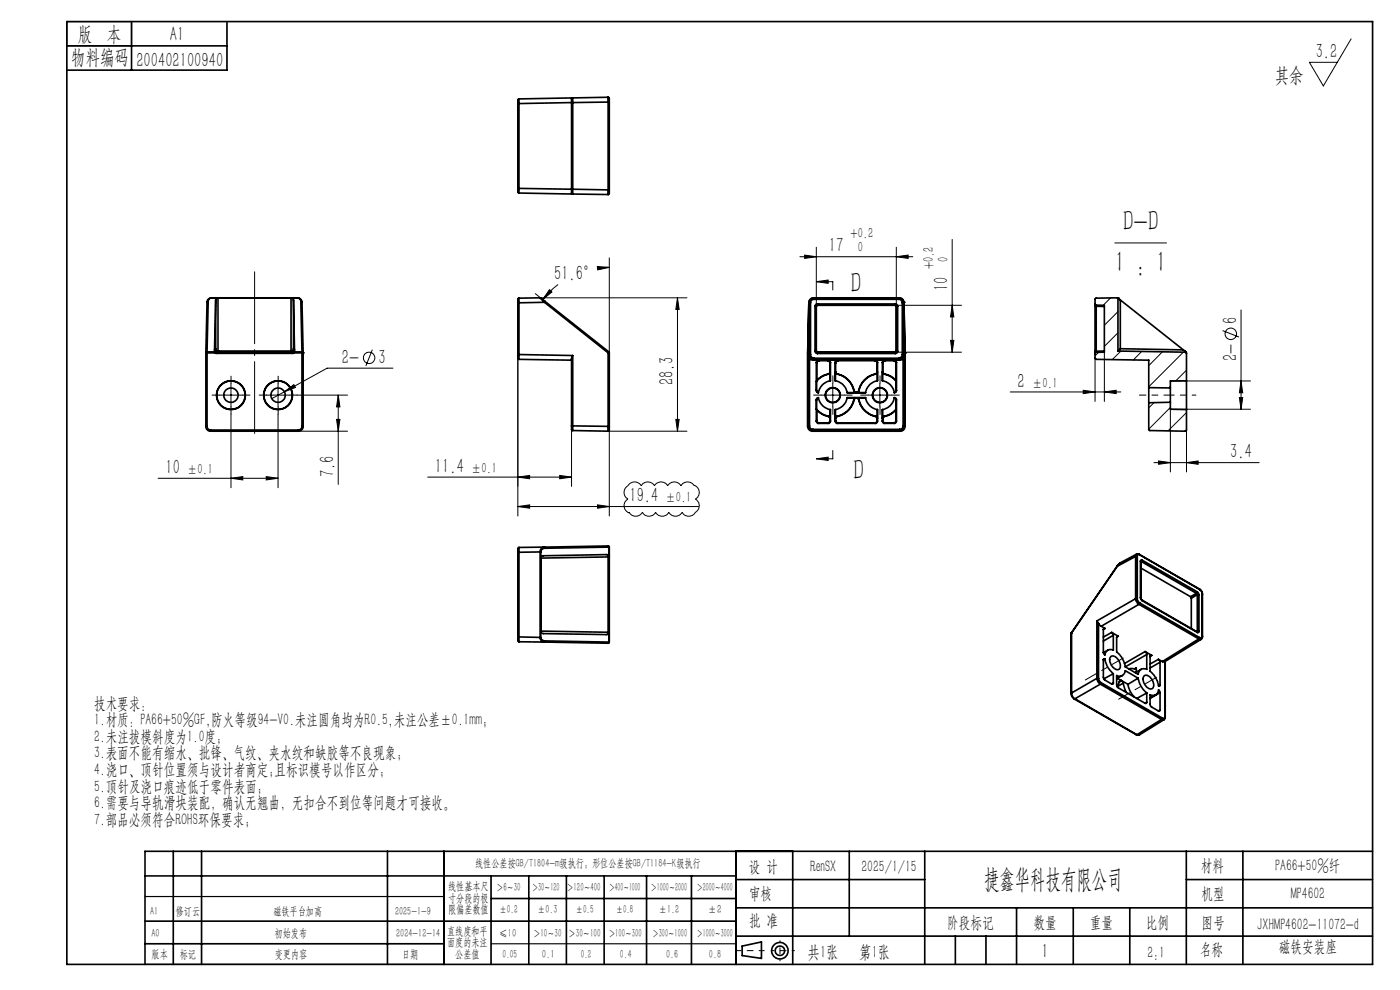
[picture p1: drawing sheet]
<svg xmlns="http://www.w3.org/2000/svg" width="297mm" height="210mm" viewBox="0 0 297 210" stroke-linecap="round" stroke-linejoin="round" font-family="sans-serif">
<g fill="none" stroke="#000" stroke-width=".21">
<path d="M286.6 8.2l-5.9 10-2.9-5h5.9M126.7 56.5l2.6 .2-2.5 .5zM129.3 56.7l-1 .1M129.3 54.7v20.2M169.7 54.5h23.9M170.7 54.1l2.5 .4-2.5 .3zM173.2 59.8h3.5v1.7M173.2 59.8l2.5-.4v.7zM173.2 52.4v12.6M190.1 54.5l2.6-.4v.7zM190.1 52.4v12.6M202 50.8v23.9"/>
<path d="M236.5 51.5h11M79 74.2l-1.4 3.4M83.4 78.1h-14l-9.1 5M109.9 75.2v34.3M113.6 62.3l2 1.7M114.6 63.2h31.1M116.6 61.4l.5 .5-2 1.6zM118.4 60.4l-1.7 1.4-1.6 1.7M143.7 63.2l.4 2.4h-.7zM143.7 63.2v28.3M189.9 64.8h14.1M189.9 74.7h14.1"/>
<path d="M201.6 72.2h.8l-.4 2.5zM202 64.8l.4 2.4h-.8zM232.3 76v9.2M233 74.7l-.7 .8M234.3 74.7v10.5M235.6 63.2l-1.5 1.5M237.2 66.1l-2.9 2.9M237.2 70.6l-2.9 2.9M237.8 74.5l-1.8 1.8M242.2 74.6l-1.8 1.8M246.6 74.6l-2.9 3M251 74.7l-7.3 7.3"/>
<path d="M251.7 78.5l-2.3 2.3M259.4 70.1l3.5 1.4M263.3 65.7v21.1M46.5 83.8h5M49 87.8v15.7M49 81.3v5M56.5 83.8h5M59 87.8v15.7M59 81.3v5M60.3 83.1l2-1.5 .4 .6zM60.3 83.1l-2.6 1.5M63 83.8h10.7"/>
<path d="M63.3 91.5h10.4M71.4 89h.7l-.3 2.5zM71.8 83.8l.3 2.5h-.7zM71.8 83.8v19M121.2 90.3v12.9M129 91.5h16.7M129.3 90.4v19.1M143.4 89h.7l-.4 2.5zM173.2 97.3l2.5-.3v.7zM174.2 83.8h5M176.7 81.3v5M176.7 95.6v1.7h-3.5"/>
<path d="M184.2 83.8h5M186.7 81.3v5M214.3 83.1h23.5M229.8 82.8l2.5 .3-2.5 .4zM234.3 83.1l2.5-.3v.7zM244.8 98.1h22.3M244.8 85.4l-1.1 1.1M245.8 97.8l2.5 .3-2.5 .4zM248.3 81.9l-.4 .4M248.3 86.4l-4.6 4.6M248.3 80.8h17M251.7 98.1l2.5-.3v.7z"/>
<path d="M251.7 86.9v13.2M251.7 87.5l-3.9 3.9M262.9 84.3h.7l-.3 2.5zM263.3 80.8l.3 2.5h-.7zM265.3 86.8h-17v13.3M33.5 101.5h25.5M49 101.5l2.5-.4v.7zM56.5 101.1l2.5 .4-2.5 .3zM90.7 101.2h30.5M109.9 107.4l2.5-.3v.7zM109.9 107.4h38.3M109.9 101.2l2.5-.3v.7z"/>
<path d="M118.7 100.9l2.5 .3-2.5 .4zM126.8 107.1l2.5 .3-2.5 .4zM133.4 102.8a1.62 1.62 0 0 1 2.6 .2 1.63 1.63 0 0 1 2.9 0 1.6 1.6 0 0 1 2.7 0 1.63 1.63 0 0 1 2.9 0 1.63 1.63 0 0 1 2.8 0 1.33 1.33 0 0 1 1 1.9l-.2 .5-.6 .5a1.7 1.7 0 0 1-.1 2.9 1.62 1.62 0 0 1-2.7-.1 1.63 1.63 0 0 1-2.8 0 1.6 1.6 0 0 1-2.8 0 1.63 1.63 0 0 1-2.8 0 1.63 1.63 0 0 1-2.8 0 1.55 1.55 0 0 1-1.1-1.3 1.55 1.55 0 0 1 .8-1.5 1.7 1.7 0 0 1 .1-3z"/>
<circle cx="78.3" cy="75.9" r="1.21"/>
<circle cx="261.1" cy="70.8" r="1.21"/>
</g>
<g fill="none" stroke="#000" stroke-width=".35">
<path d="M14.2 4.6h277v200h-277zM14.2 9.7h34M27.9 4.6v10.3M48.2 4.6v10.3h-34M109.9 40v.2a.58 .58 0 0 0 .2 .7M109.9 40h.2M109.9 22h.2M109.9 22v18M110.1 40v.9M110.1 21v1M110.1 21a.77 .77 0 0 0-.2 1M110.1 22v18"/>
<path d="M110.1 40l11.1 .1M121.2 21.8v-.3a.58 .58 0 0 1 .3-.7v1M121.2 21.8h.3M121.2 21.8v18.3M121.2 21.8l-11.1 .2M121.5 21.8v18.3M129 21.7h.3M129 20.6v1.1M129 20.6a.8 .8 0 0 1 .3 1.1M129 21.7v18.6M129 21.7l-7.5 .1M129 20.6l-18.9 .4"/>
<path d="M129.3 21.7v18.6M110.1 40.9l11.4 .3M121.2 40.1a.86 .86 0 0 0 .3 1.1M121.2 40.1h.3M121.5 40.1v1.1M121.5 40.1l7.5 .2M121.5 41.2l7.5 .1M129 40.3v1M129 40.3h.3M129.3 40.3v.2a.58 .58 0 0 1-.3 .8M43.7 74.9h.2M43.7 74.9h.1"/>
<path d="M43.7 74.9v15.5M43.9 74.6v.3M43.9 74.6l-.2 .3M43.9 64.1l-.2 10.8M43.9 74.9v15.5M43.9 74.9h1.7M43.9 74.6h1.7M44.2 64l-.3 .1M44.2 64l-.3 10.6M44.9 63.2l-.5 .2-.2 .6M44.9 63.2l-.7 .2-.3 .7M44.9 63.2h.1"/>
<path d="M44.9 63.2h18.2M45.5 74.2l.1 .3M45.6 74.9l.4 .1M45.6 74.5v.1M45.6 74.5l.4 .2M45.6 74.6v.3M45.8 63.6v-.2l.4-.2v11.3M45.8 74l.1 .4 .3 .1M45.8 63.6l-.3 10.6M45.8 74l-.3 .2M45.8 63.6v10.4M46 74.7v.3"/>
<path d="M46 75h16M46 74.7h16M46.2 74.5h.1M46.2 74.5l-.2 .2M46.2 74.5h15.5M61.7 74.5h.1M61.7 74.5l.3 .2M62 74.7v.3M62.3 63.6l-.1-.2-.5-.2v11.3M62.3 74l-.2 .4-.4 .1M62.3 63.6l.2 10.6M62.3 74l.2 .2"/>
<path d="M62.3 63.6v10.4M62.3 74.6l.1 .3M62.3 74.6h1.8M62.4 74.5l-.4 .2M62.4 74.5l-.1 .1M62.4 74.9l-.4 .1M62.4 74.9h1.7M62.5 74.2l-.1 .3M63.1 63.2l.5 .2 .2 .6M63.1 63.2h.1M63.1 63.2l.6 .2 .4 .7M63.8 64l.3 .1"/>
<path d="M63.8 64l.3 10.6M64.1 74.6v.3M64.1 74.9h.2M64.1 74.6l.2 .3M64.1 64.1l.2 10.8M64.1 74.9v15.5M64.3 74.9h.1M64.3 74.9v15.5M109.9 64.2h.2M109.9 75.2h.2M109.9 75.2v.2a.6 .6 0 0 0 .2 .8M109.9 64.2v11"/>
<path d="M110.1 75.2v1M110.1 63.2v1M110.1 63.2a.77 .77 0 0 0-.2 1M110.1 75.2l11.4 .2M110.1 64.2v11M110.1 76.2l11.1 .2M114.6 63.2l1 .8M114.6 63.2l.9 .9M114.6 63.2h-4.5M115.5 64.1l13.5 10.8M115.5 64.1l-5.4 .1M115.6 64l-.1 .1"/>
<path d="M115.6 64l13.6 10.6M121.5 75.4l-.3 .6v14.3M121.5 75.4v14.9M129 74.9h.3M129 74.9v15.5M129.2 74.6l-.2 .3M129.2 74.6l.1 .3M129.3 74.9v15.5M171.3 74.9h.1M171.3 74.9v15.5M171.5 75.4l.2 .7M171.5 75.4v14.9"/>
<path d="M171.6 64.1h.1M171.6 64.1l-.3 10.8M171.6 64.1l.1 .1M171.7 64.2h.2M171.7 75.2h.2M171.7 75.2l.3 .8 .7 .2M171.7 64.2v11M171.7 75.2l-.2 .2M171.7 76.1l.8 .3M171.7 76.1v14.2M171.9 75.2l.1 .4 .7 .4M171.9 64.2v11"/>
<path d="M172.5 76.4h1.2M172.6 63.2l-.6 .2-.4 .7M172.6 63.2h18.1M172.6 63.2h.1M172.7 63.2v.3M172.7 63.5l-.4 .1-.4 .6M172.7 76v.2M172.7 63.2l-.8 .4-.2 .6M172.7 63.2h18M172.7 63.5h18M172.7 76h18M172.7 76.2h18"/>
<path d="M172.7 76.2l-.2 .2M172.9 74.5l.2 .4 .3 .1M172.9 74.5h.2M172.9 65h.2M172.9 65v9.5M173.1 74.5l.3 .2M173.1 65v9.5M173.2 76.9v5.9M173.2 76.9l.1 .1M173.3 77v3.7M173.4 64.5h-.3l-.2 .5M173.4 74.7v.3"/>
<path d="M173.4 64.5v.2M173.4 64.7l-.3 .3M173.4 64.8l-.3 .2M173.4 74.7h16.5M173.4 75h16.5M173.4 64.5h16.5M173.4 64.7h16.5M173.4 64.7v.1M173.4 74.7h.1M173.4 64.8h16.5M173.7 76.4l-.4 .2-.1 .3M173.7 76.4l.1 .1"/>
<path d="M173.8 76.5l-.4 .2-.1 .3M173.8 76.5h1.7M175.5 76.5l.4 .2 .2 .3M175.7 76.4l.3 .1 .2 .4M175.7 79.3l-1.2 .5-1.2 .9M175.7 79.3v.1M175.7 76.4h2M175.7 76.4l-.2 .1M175.7 79.4l-1.4 .5-1.1 .9M176.1 78.8l-.1 .4-.3 .1M176.1 78.8v.1M176.1 77v1.8"/>
<path d="M176.1 78.9l-.1 .4-.3 .1M176.1 78.9v1.9M176.2 76.9v3.9a3.3 3.3 0 0 0-2.7 2.5l-.3-.2v-.3M176.2 76.9l-.1 .1M177.2 76.9v3.9a3.1 3.1 0 0 1 2.5 2.5h3.9a2.99 2.99 0 0 1 2.6-2.5v-3.9M177.2 76.9l.1 .1M177.3 77l-.1 3.8M177.6 79.4a4.6 4.6 0 0 1 3.5 3.5M177.7 76.4l-.4 .1-.1 .4M177.7 76.4l.1 .1M177.7 79.3l-.3-.1-.1-.4v.4l.3 .2M177.7 79.3l-.1 .1"/>
<path d="M177.7 79.3a4.6 4.6 0 0 1 3.5 3.5M177.8 76.5l-.4 .2-.1 .3M177.8 76.5h7.8M185.6 76.5l.3 .2 .2 .3M185.7 76.4l.3 .1 .2 .4M185.7 79.3v.1M185.7 79.3a4.6 4.6 0 0 0-3.5 3.5M185.7 76.4h2M185.7 76.4l-.1 .1M185.7 79.4a4.7 4.7 0 0 0-3.5 3.5M186.1 78.8l-.2 .4-.2 .1M186.1 77v1.8"/>
<path d="M186.1 78.8v.1M186.1 78.9l-.1 .3-.3 .2M186.1 78.9v1.9M186.2 76.9l-.1 .1M187.2 76.9v3.9a3.2 3.2 0 0 1 2.6 2.5l.3-.2 .1-.3M187.2 76.9l.1 .1M187.2 78.9l.1 .3 .3 .2M187.2 78.9v1.9M187.3 78.8l.1 .4 .3 .1M187.3 77v1.8M187.3 78.8l-.1 .1M187.6 79.4l1.4 .5 1.1 .9"/>
<path d="M187.7 76.4l-.3 .1-.2 .4M187.7 79.3l-.1 .1M187.7 79.3l1.2 .5 1.1 .9M187.7 76.4l.1 .1M187.8 76.5l-.4 .2-.1 .3M187.8 76.5h1.7M189.5 76.5l.5 .3v.2M189.7 76.4l.3 .1 .2 .4M189.7 76.4h1.2M189.7 76.4l-.2 .1M189.9 64.8l.2 .2M189.9 74.7h.1"/>
<path d="M189.9 64.5l.4 .2 .1 .3M189.9 64.7l.3 .3M189.9 64.5v.2M189.9 74.7v.3M189.9 64.7v.1M190 77v3.7M190.1 74.5l-.2 .2M190.1 74.5h.1M190.1 65v9.5M190.2 65h.2M190.2 74.5h.2M190.2 74.5l-.3 .2"/>
<path d="M190.2 65v9.5M190.2 76.9v5.9M190.2 65h-.1M190.2 76.9l-.2 .1M190.4 74.5l-.1 .4-.4 .1M190.4 65v9.5M190.7 63.5l.5 .2 .2 .5M190.7 63.2v.3M190.7 63.2l.7 .4 .3 .6M190.7 76v.2M190.7 76.2l.2 .2M190.7 63.2l.6 .2 .5 .7"/>
<path d="M190.7 63.2h.1M191.4 64.2h.3M191.4 75.2l-.2 .5-.5 .3M191.4 75.2h.3M191.4 64.2v11M191.6 76.1l-.7 .3M191.6 76.1v14.2M191.7 75.2l-.3 .7-.7 .3M191.7 64.2v11M191.7 75.2l.2 .2M191.8 64.1h.1M191.8 64.1l.2 10.8"/>
<path d="M191.8 64.1l-.1 .1M191.9 75.4l-.3 .7M191.9 75.4v14.9M192 74.9h.1M192 74.9v15.5M232.3 75v1.1l.3 .1 11.1 .2v5.8M232.3 64.5l.3 .2M232.3 65h.3M232.3 64.5v.5M232.3 74.5h.3M232.3 74.5v.5M232.3 65v9.5"/>
<path d="M232.6 74.7l-.3 .3M232.6 74.5v.2M232.6 64.7v.3M232.6 64.7l1.7 .1v9.9h-1.7M232.6 65h1.7M232.6 65v9.5M234.3 74.5h-1.7M237.2 63.2h-4.8l-.1 .2v1.1M237.2 63.2h.1M237.2 63.2l.5 .4M237.2 63.2v11.3M237.2 74.5l14.3 .2"/>
<path d="M237.7 74l-.5 .5M237.7 74l13.3 .2M237.7 63.6v10.4M237.7 63.6l13.3 10.6M251 74.2l.5 .3M251.5 74.7l.2 .3v5.8M251.5 74.5v.2M251.5 74.5l.2 .4M43.7 90.4h.2M43.7 90.4l.2 .6 .3 .4 .5 .1M43.9 90.4l.3 .6 .5 .2M44.7 91.2v.3"/>
<path d="M44.7 91.5h18.6M44.7 91.2h18.6M63.3 91.2v.3M64.1 90.4l-.3 .6-.5 .2M64.1 90.4h.2M64.3 90.4l-.2 .6-.3 .4-.5 .1M121.2 90.3h.3M121.2 90.3v.2a.58 .58 0 0 0 .3 .8M121.5 90.3v1M121.5 90.3l7.5 .1M121.5 91.3l7.5 .2M129 90.4h.3"/>
<path d="M129 90.4v1.1M129.3 90.4v.3a.6 .6 0 0 1-.3 .8M171.3 90.4l.4 .8 .7 .3M171.5 90.3l.2 .7 .8 .3M171.5 90.3h.2M171.5 90.3l-.2 .1M171.7 90.3l.2 .5 .6 .3M172.4 91.5h18.6M172.5 91.1v.2M172.5 91.1h18.4M172.5 91.3h18.4M172.5 91.3l-.1 .2"/>
<path d="M173.2 89.3l.1 .3 .4 .2M173.2 84.8l.1-.3 .3-.2a3.3 3.3 0 0 0 2.6 2.6v2.4M173.2 84.8v.1M173.2 84.8v4.5M173.2 82.8l.1 .3 .3 .2M173.2 86.8l1.1 1 1.4 .5M173.2 82.8h.1M173.2 80.8v2M173.2 84.9v1.9M173.2 86.8l.1 .2M173.3 89.2l.2 .4 .3 .1M173.3 87l1.2 .9 1.2 .4"/>
<path d="M173.3 87v2.2M173.3 89.2l-.1 .1M173.3 80.7l-.1 .1M173.6 84.4l-.2 .1-.2 .4M173.7 89.8h2M173.8 89.7h1.7M173.8 89.7l-.1 .1M175.5 89.7l.2 .1M175.7 88.3l.3 .2 .1 .3M175.7 88.3h.2l.2 .5M175.7 88.3h.1M176.1 89.2l-.2 .4-.4 .1"/>
<path d="M176.1 88.8v.4M176.1 89.2l.1 .1M176.1 86.9v1.9M176.1 88.8h.1M176.2 89.3l-.3 .5h-.2M177.2 89.3v-2.4a3.1 3.1 0 0 0 2.5-2.6h3.9a3.1 3.1 0 0 0 2.6 2.6v2.4M177.2 89.3l.2 .5h.3M177.2 86.9l.1 2.3M177.3 89.2l.1 .4 .4 .1M177.3 89.2l-.1 .1M177.6 88.3l-.2 .1-.1 .4 .1-.4 .3-.1M177.6 88.3h.1"/>
<path d="M177.7 89.8h8M177.8 89.7l-.1 .1M177.8 89.7h7.8M179.7 83.3h1.9M179.7 84.4h1.9M181.1 84.8a4.5 4.5 0 0 1-3.5 3.5M181.1 82.9l.2 .3 .3 .1M181.1 84.8h.1M181.2 82.8l-.1 .1M181.2 84.8a4.7 4.7 0 0 1-3.5 3.5M181.2 82.8l.2 .3 .3 .1M181.6 84.4l-.3 .1-.2 .3"/>
<path d="M181.6 84.4h.1M181.7 83.2h.1M181.7 84.4h.1M181.7 84.4l.3 .2 .2 .2M181.7 84.4l-.5 .3v.1M181.7 83.2l-.1 .1M181.7 83.2v.1M181.7 84.4l.3 .1 .2 .3M181.7 83.3h1.9M181.7 84.4h1.9M182.2 84.8a4.7 4.7 0 0 0 3.5 3.5M182.2 82.8v.1"/>
<path d="M182.2 82.8l-.2 .3-.3 .1M182.2 84.8h.1M182.2 82.9l-.1 .2-.4 .2M185.6 89.7l.1 .1M185.7 88.3l.2 .2 .2 .3M185.7 88.3h.1M185.7 88.3l.3 .2 .1 .3M186.1 89.2l-.2 .4-.3 .1M186.1 89.2l.1 .1M186.1 88.8v.4M186.1 88.8h.1M186.1 86.9v1.9"/>
<path d="M186.2 89.3l-.3 .5h-.2M187.2 89.3l.2 .5h.3M187.2 86.9v1.9M187.2 88.8h.1M187.3 89.2l.2 .4 .3 .1M187.3 89.2l-.1 .1M187.3 88.8v.4M187.6 88.3l-.3 .2-.1 .3M187.6 88.3h.1M187.7 88.3l-.3 .2-.1 .3M187.7 89.8h2M187.8 89.7l-.1 .1"/>
<path d="M187.8 89.7h1.7M189.5 89.7l.2 .1M189.7 84.4l.3 .2 .1 .3M190 89.2l-.1 .4-.4 .1M190 87l-1.1 .9-1.2 .4M190 89.2l.2 .1M190 87v2.2M190 80.7l.1 .1M190.1 82.8l-.1 .3-.3 .2M190.1 82.8h.1M190.1 86.8l-1.1 1-1.4 .5M190.1 80.8v2"/>
<path d="M190.1 84.9v1.9M190.1 86.8l-.1 .2M190.2 89.3l-.3 .5h-.2M190.2 84.8l-.4-.5a3.4 3.4 0 0 1-2.6 2.6v2.4M190.2 84.8l-.1 .1M190.2 84.8v4.5M190.9 91.1v.2M190.9 91.3l.1 .2M191.6 90.3v.4l-.3 .3-.4 .1M191.6 90.3h.3M191.9 90.3l-.4 .8-.6 .2M191.9 90.3l.1 .1"/>
<path d="M192 90.4l-.3 .8-.7 .3M243.7 85.4v5.8l.1 .1 7.8 .1 .1-.2v-4.3M243.7 82.2v3.2M243.7 82.2l4.6 .1M248.3 82.3v3M248.3 85.3l-4.6 .1M248.3 85.3v1.5l3.4 .1M251.7 80.8v6.1M251.7 80.8h-3.4v1.5M109.9 117.1h.2M109.9 117.1v18M110.1 116.1v1"/>
<path d="M110.1 116.1a.8 .8 0 0 0-.2 1M110.1 117.1v18M114.6 117.1h.1M114.6 117.1v18.1M114.6 117.1h-4.5M114.7 117.1v18.1M114.8 118.4v15.5M115.5 116.1l-.7 .3-.2 .7M115.5 116.1l.1 .2M115.5 116.1h-5.4M115.6 116.3l-.6 .2-.3 .6M129 117.7l.2 .1"/>
<path d="M129 117.7l-.4-.1-13.5 .3-.3 .2v.3M129 115.8l.2 .3M129 117.7v.4M129 118.1h.3M129 115.8l.3 .3M129 118.1v16M129 115.8l-13.5 .3M129 118.1l-14.2 .3M129.2 116.1h.1M129.2 116.1l-13.6 .2M129.2 116.1v1.7M129.3 117.7l-.1 .1"/>
<path d="M129.3 117.7v.4M129.3 116.1v1.6M129.3 118.1v16M237.7 119.4l-.7 .7M240.9 118h.4M240.9 118l-3.9 2.1M240.9 118v9M241.1 117.5l.6 .1M241.1 117.5l-.2 .5M241.1 117.5l-3.4 1.9M241.3 118v9M241.7 117.6l.1 .1"/>
<path d="M241.7 117.6l12.8 7.3M241.8 117.7h-.4l-.1 .3M241.8 117.7l12.7 7.4M241.9 119l.1 .1M241.9 119v7.8M242 119.1h.1M242 119.1v7.8M242.1 119.1l11.7 6.8M242.1 119.1l-.1 .1M242.3 118.8h-.2l-.2 .2M242.3 118.8l-.2 .3M242.3 118.8l11.7 6.7"/>
<path d="M109.9 135.1h.2M109.9 135.1v.2a.6 .6 0 0 0 .2 .8M110.1 135.1v1M110.1 135.1l4.5 .1M110.1 136.1l5.4 .1M114.6 135.2h.1M114.6 135.2l.2 .7 .7 .3M114.7 135.2l.3 .5 .6 .3M114.8 133.9v.3l.5 .2 13.3 .2 .4-.1M114.8 133.9l14.2 .2M115.5 136.2l13.5 .2M115.6 136l-.1 .2"/>
<path d="M115.6 136l13.6 .2M129 134.1v.4M129 134.1h.3M129.2 134.5h-.2M129.2 136.2l-.2 .2M129.2 134.5h.1M129.2 136.2h.1M129.2 134.5v1.7M129.3 134.1v.4M129.3 136.2l-.3 .2M129.3 134.5v1.7M227.2 134.4v12.7"/>
<path d="M227.3 134.2l-.1 .2M227.3 134.2v.1M227.3 134.3l-.1 .1M227.3 134.3v12.7M232.7 131.7l.3 .5M232.7 131.7v12.2M233 132.2l.6 .6M233 132.2v11.7M233.6 132.8l.8 .5M234.1 140v3.7l.3 .5 1.4 .9M234.1 133.5v4.9l.3 .6a1.24 1.24 0 0 1 1.8-1.1v-3.1M234.4 139.8a5 5 0 0 0 1.8 3.1"/>
<path d="M234.4 139.8h-.3v.2M234.4 139.8l-.3 .1M234.4 133.3h-.2l-.1 .2M234.4 133.3l-.3 .3M235 137.9l-.9 .6M235.7 139.2a1.71 1.71 0 0 1 1.9 1.6 .82 .82 0 0 1-.2 1.2 .82 .82 0 0 1-1.2-.3 1.83 1.83 0 0 1-.5-2.5zM235.8 134.2l.4 .6M235.8 134.2l1.4 .8M235.8 134.2l-1.7 .9M236.2 134.8l-2.1 1.2M237 120.1h.1M237 120.1l-9.7 14.1"/>
<path d="M237 120.1l-9.7 14.2M237.2 135l-.1-.1-.2 .2v3.2a4.9 4.9 0 0 1 1.8 3.2M237.2 135l-.3 .2M240.9 127l.2 .6 .5 .6M240.9 127h.4M240.9 127l-8.2 4.7M241.3 127l.1 .6 .4 .3M241.6 128.2l-8 4.6M241.6 128.2l12.7 7.3M241.8 127.9l-.2 .3M241.8 127.9l12.7 7.3M241.9 126.8l.4 .6"/>
<path d="M241.9 126.8l.1 .1M242 126.9l.3 .4M242 120.5l10.6 6.1M242.3 127.3v.1M242.3 127.3l11.6 6.7M242.3 127.4l11.7 6.8M242.9 138.2l.4 .6M242.9 138.2l1.4 .8M242.9 138.2l-4.4 2.5M243.3 138.8v3.2a1.25 1.25 0 0 0-1.9 1l-2.7-1.5M243.3 138.8l-4.6 2.7M244.3 139l-.3 .1v3.3a6.3 6.3 0 0 1 1.9 3.1l.2-.2"/>
<path d="M244.3 139l-.3 .3M245.7 139.9l.4 .6M245.7 139.9l.9 .4M245.7 139.9l-1.7 1M252.6 126.6l.1 .3M252.7 126.9v6.4M253.8 125.9l.2 .2M253.8 125.9l-1.2 .7M253.9 134l.1 .2M254 133.9l-.1 .1M254 125.5l.4 .7M254 125.5l-.2 .4"/>
<path d="M254 133.9h.4M254 126.1l.4 .1M254 126.1v7.8M254 126.1l-1.3 .8M254.3 135.5l.5 .1M254.3 135.5l-7.7 4.8M254.4 133.9l-.2 .3h-.2M254.4 126.2v7.7M254.5 124.9l.4 .5 .2 .7M254.5 124.9v.2M254.5 125.1l.4 .4 .1 .5M254.5 135.2l-.2 .3"/>
<path d="M254.8 135.6l-7.7 4.8-.5-.1M255 134.9l-.1 .3h-.4M255 134.9l.1 .1M255 126l.1 .1M255 126v8.9M255.1 135l-.3 .6M255.1 126.1v8.9M227.2 147.1l.2 .6 .5 .6M227.3 147l.2 .8 .5 .4M227.3 147l-.1 .1M227.9 148.3l13.2 7.5M228 148.2l-.1 .1"/>
<path d="M228 148.2l13.2 7.6M232.7 143.9l.2 .7 .5 .5M232.7 143.9h.3M232.7 143.9l-5.4 3.1M233 143.9l.2 .5 .4 .4M233.4 145.1l-5.4 3.1M233.4 145.1l13 7.5M233.6 144.8l-.2 .3M233.6 144.8l13 7.5M236.2 144.9l-.1 .2h-.3M236.2 142.9v2M236.2 142.9l-2 1.1"/>
<path d="M236.2 144.9l-.4 .2M237.1 143.9l.7 .4M237.8 144.3h-.2l-.6 1.2M237.8 144.3l-.3 .3M237.9 144.4l.4 .5M237.9 144.4l1.4 .8M237.9 144.4l-.4 .3M238.1 143.3l-1.2 .7M238.3 144.9l.6 2M238.3 144.9l-1.3 .8M239.3 145.2a4.9 4.9 0 0 0 1.4 2.7M241.1 155.8l.6 .1"/>
<path d="M241.1 141.7l-.2 .2-.7-.1-.7 .1M241.1 155.8h.1M241.1 141.7v.9M241.1 141.7l-.4 .2M241.2 155.8l.5 .1M241.4 143.9l-2.7-1.6a1.23 1.23 0 0 1-1.8 1v2l.2 .5 5.8 3.4M241.4 143.9a5.1 5.1 0 0 0 1.9 3.1M241.4 143.9l-2.1 1.3M242.1 142l-1.2 .7M242.6 143.4a1.27 1.27 0 0 1 1.8 .8 1.22 1.22 0 0 1-.1 1.9 2.04 2.04 0 0 1-1.7-2.7zM243.3 149l-.2 .2h-.2M243.3 147v2"/>
<path d="M243.3 147l-2.1 1.2M243.3 149l-.4 .2M245.2 147.4l-1.2 .7M246.1 146.9l-.3-.6a1.21 1.21 0 0 1-1.8 1.1l.1 2.4 1.6 1M246.1 150.6l-.1 .2h-.3M246.1 146.9l-2.1 1.3M246.1 140.5v4.8M246.1 146.9v3.7M246.1 150.6l-.4 .2M246.1 145.3l-.3 .2M246.1 140.5l-2.1 1.2M246.4 152.6l.5 .1"/>
<path d="M246.4 152.6l-5.2 3.2M246.6 152.3l-.2 .3M246.9 152.7l-5.2 3.2M247.1 152l-.2 .4-.3-.1M247.1 152l.1 .1M247.1 140.4v11.6M247.2 152.1l-.3 .6M247.2 140.3v11.8M30.8 195.4h125.4M30.8 185.8h125.4M36.8 180.6v24M42.8 180.6v24"/>
<path d="M82.2 180.6v24M94.2 180.6v24M104.2 185.8v18.8M104.2 190.6h52M112.2 185.8v18.8M120.2 185.8v18.8M128.2 185.8v18.8M137.2 185.8v18.8M146.7 185.8v18.8M156.2 180.6v24M156.2 186.6h40M156.2 198.6h135"/>
<path d="M156.2 192.6h135M168.2 180.6v24M180.2 180.6v18M196.2 180.6v24M202.7 198.6v6M209.2 198.6v6M215.7 192.6v12M227.7 192.6v12M239.7 192.6v12M251.7 186.6h39.5M251.7 180.6v24M263.7 180.6v24"/>
<path d="M291.2 180.6h-260.4v24M30.8 200.2h63.4M157.4 200.7l4.1-.9v3.5l-4.1-.6z"/>
<circle cx="49" cy="83.8" r="1.51"/>
<circle cx="49" cy="83.8" r="3.1"/>
<circle cx="49" cy="83.8" r="3"/>
<circle cx="59" cy="83.8" r="1.52"/>
<circle cx="59" cy="83.8" r="3"/>
<circle cx="59" cy="83.8" r="3.1"/>
<circle cx="176.7" cy="83.8" r="1.51"/>
<circle cx="176.7" cy="83.8" r="1.6"/>
<circle cx="186.7" cy="83.8" r="1.6"/>
<circle cx="186.7" cy="83.8" r="1.52"/>
<circle cx="165.5" cy="201.7" r="1.74"/>
<circle cx="165.5" cy="201.7" r="1"/>
</g>
<path d="M253.7 83.8h-5.4" fill="none" stroke="#000" stroke-width=".21" stroke-dasharray="15.2 1.3 1.3 1.3" stroke-dashoffset="14.4"/>
<path d="M241.7 83.8h6.6" fill="none" stroke="#000" stroke-width=".21" stroke-dasharray="15.2 1.3 1.3 1.3" stroke-dashoffset="13.8"/>
<path d="M54 92.4v-35.3" fill="none" stroke="#000" stroke-width=".21" stroke-dasharray="15.2 1.3 1.3 1.3" stroke-dashoffset="-.5"/>
<g fill="none" stroke="#000" stroke-width=".21" stroke-dasharray="15.2 1.3 1.3 1.3">
<path d="M46.5 83.8h-1.5M49 81.3v-1.5M49 86.3v1.5M51.5 83.8h1.5M56.5 83.8h-1.5M59 81.3v-1.5M59 86.3v1.5M61.5 83.8h1.5M174.2 83.8h-1.6M176.7 81.3v-1.6M176.7 86.3v1.6M179.2 83.8h1.6"/>
<path d="M184.2 83.8h-1.6M186.7 81.3v-1.6M186.7 86.3v1.6M189.2 83.8h1.6"/>
</g>
<path d="M238.3 139.6l-8.1 4.6M245.4 143.7l-8.1 4.6" fill="none" stroke="#000" stroke-width=".21" stroke-dasharray="15.2 1.3 1.3 1.3" stroke-dashoffset="12.5"/>
<path d="M162.1 201.7h-6" fill="none" stroke="#000" stroke-width=".21" stroke-dasharray="15.2 1.3 1.3 1.3" stroke-dashoffset="14.1"/>
<path d="M168.5 201.7h-4.8" fill="none" stroke="#000" stroke-width=".21" stroke-dasharray="15.2 1.3 1.3 1.3" stroke-dashoffset="14.7"/>
<path d="M165.5 199.6v4.2" fill="none" stroke="#000" stroke-width=".21" stroke-dasharray="15.2 1.3 1.3 1.3" stroke-dashoffset="15"/>
<path d="M14.2 4.6h13.7v5.1h-13.7zM30.8 190.2h63.4M30.8 204.6h63.4M104.2 200.2h52" fill="none" stroke="#000" stroke-width=".25"/>
<g fill="#000">
<path d="M173.2 59.8l2.5-.4v.7zM173.2 97.3l2.5-.3v.7z"/>
<path d="M71.8 83.8l.3 2.5h-.7zM71.4 89h.7l-.3 2.5zM202 64.8l.4 2.4h-.8zM201.6 72.2h.8l-.4 2.5z"/>
<path d="M143.4 89h.7l-.4 2.5zM143.7 63.2l.4 2.4h-.7zM262.9 84.3h.7l-.3 2.5zM263.3 80.8l.3 2.5h-.7z"/>
<path d="M49 101.5l2.5-.4v.7zM56.5 101.1l2.5 .4-2.5 .3zM60.3 83.1l2.4-.9-.4-.6zM126.7 56.5l2.6 .2-2.5 .5zM116.6 61.4l.5 .5-2 1.6zM109.9 107.4l2.5-.3v.7zM126.8 107.1l2.5 .3-2.5 .4zM170.7 54.1l2.5 .4-2.5 .3zM190.1 54.5l2.6-.4v.7zM245.8 97.8l2.5 .3-2.5 .4zM251.7 98.1l2.5-.3v.7z"/>
<path d="M118.7 100.9l2.5 .3-2.5 .4zM109.9 101.2l2.5-.3v.7zM234.3 83.1l2.5-.3v.7zM229.8 82.8l2.5 .3-2.5 .4z"/>
</g>
<g font-size="6.3">
<text x="238.3" y="49">D-D</text>
<text x="236.5" y="57.7">1 : 1</text>
<text x="180.5" y="62.2">D</text>
<text x="181" y="101.7">D</text>
</g>
<text font-size="5.6" x="208.8" y="188.3">捷鑫华科技有限公司</text>
<g font-size="4.4">
<text x="16.5" y="8.6">版 本</text>
<text x="36.1" y="8.6">A1</text>
<text x="15.1" y="13.7">物料编码</text>
<text x="28.9" y="14.2">200402100940</text>
<text x="270.5" y="17.3">其余</text>
<text x="279.1" y="12.3">3.2</text>
<text x="175.8" y="53.6">17</text>
<text x="117.6" y="59.5">51.6°</text>
<text x="201.1" y="61.7" transform="rotate(-90 201.1 61.7)">10</text>
<text x="262.4" y="68.8" transform="rotate(-90 262.4 68.8)">6</text>
<text x="72.5" y="77.2">2-</text>
<text x="80.3" y="77.2">3</text>
<text x="262.4" y="76.6" transform="rotate(-90 262.4 76.6)">2-</text>
<text x="142.9" y="81.7" transform="rotate(-90 142.9 81.7)">28.3</text>
<text x="215.9" y="82.3">2</text>
<text x="35.1" y="100.6">10</text>
<text x="70.9" y="101.2" transform="rotate(-90 70.9 101.2)">7.6</text>
<text x="92.3" y="100.3">11.4</text>
<text x="261" y="97.2">3.4</text>
<text x="133.5" y="106.6">19.4</text>
<text x="221" y="203.2">1</text>
</g>
<g font-size="3.8">
<text x="171.3" y="203.2">共1张</text>
<text x="182.3" y="203.2">第1张</text>
</g>
<g font-size="3.5">
<text x="20" y="150.3">技术要求:</text>
<text x="20" y="153.8">1.材质：PA66+50%GF,防火等级94-V0.未注圆角均为R0.5,未注公差±0.1mm；</text>
<text x="20" y="157.3">2.未注拔模斜度为1.0度；</text>
<text x="20" y="160.9">3.表面不能有缩水、批锋、气纹、夹水纹和缺胶等不良现象；</text>
<text x="20" y="164.4">4.浇口、顶针位置须与设计者商定;且标识模号以作区分；</text>
<text x="20" y="167.9">5.顶针及浇口痕迹低于零件表面;</text>
<text x="20" y="171.5">6.需要与导轨滑块装配，确认无翘曲，无扣合不到位等问题才可接收。</text>
<text x="20" y="175">7.部品必须符合ROHS环保要求；</text>
<text x="158.9" y="184.9">设 计</text>
<text x="171.9" y="184.9">RenSX</text>
<text x="182.7" y="184.9">2025/1/15</text>
<text x="254.7" y="184.7">材料</text>
<text x="270.6" y="184.7">PA66+50%纤</text>
<text x="158.9" y="190.8">审核</text>
<text x="254.9" y="190.7">机型</text>
<text x="273.8" y="190.8">MP4602</text>
<text x="158.9" y="196.5">批 准</text>
<text x="200.9" y="196.9">阶段标记</text>
<text x="219.3" y="196.9">数量</text>
<text x="231.2" y="196.9">重量</text>
<text x="243.1" y="196.9">比例</text>
<text x="254.9" y="196.9">图号</text>
<text x="266.7" y="197.3">JXHMP4602-11072-d</text>
<text x="243.4" y="203.2">2:1</text>
<text x="254.5" y="202.5">名称</text>
<text x="271.3" y="201.8">磁铁安装座</text>
</g>
<g font-size="3.1">
<text x="180.4" y="50.4">+0.2</text>
<text x="182" y="53.5">0</text>
<text x="198" y="57.1" transform="rotate(-90 198 57.1)">+0.2</text>
<text x="201.1" y="55.6" transform="rotate(-90 201.1 55.6)">0</text>
<text x="218.9" y="82.3">±0.1</text>
<text x="39.7" y="100.6">±0.1</text>
<text x="100" y="100.3">±0.1</text>
<text x="141.2" y="106.6">±0.1</text>
</g>
<g font-size="2.5">
<text x="100.8" y="184">线性公差按GB/T1804-m级执行；形位公差按GB/T1184-K级执行</text>
<text x="95.1" y="188.8">线性基本尺</text>
<text x="95.1" y="191.3">寸分段的极</text>
<text x="105.3" y="189.1">＞6～30</text>
<text x="112.9" y="189.1">＞30～120</text>
<text x="120.2" y="188.9">＞120～400</text>
<text x="129.2" y="188.9">＞400～1000</text>
<text x="138.1" y="189.1">＞1000～2000</text>
<text x="147.8" y="189.1">＞2000～4000</text>
<text x="31.9" y="194.1">A1</text>
<text x="37.3" y="194.1">修订云</text>
<text x="58" y="194.1">磁铁平台加高</text>
<text x="83.8" y="194.1">2025-1-9</text>
<text x="95.1" y="193.8">限偏差数值</text>
<text x="105.9" y="193.8">±0.2</text>
<text x="114.1" y="193.8">±0.3</text>
<text x="122.2" y="193.8">±0.5</text>
<text x="130.7" y="193.8">±0.8</text>
<text x="139.8" y="193.8">±1.2</text>
<text x="150.2" y="193.8">±2</text>
<text x="32.1" y="198.8">A0</text>
<text x="32.2" y="203.2">版本</text>
<text x="38.1" y="203.2">标记</text>
<text x="58.2" y="198.8">初始发布</text>
<text x="58.3" y="203.2">变更内容</text>
<text x="84.1" y="198.8">2024-12-14</text>
<text x="85.3" y="203.2">日期</text>
<text x="94.8" y="198.3">直线度和平</text>
<text x="94.8" y="200.7">面度的未注</text>
<text x="96.6" y="203.2">公差值</text>
<text x="105.9" y="198.7">≤10</text>
<text x="106.6" y="203.2">0.05</text>
<text x="113.2" y="198.7">＞10～30</text>
<text x="115" y="203.2">0.1</text>
<text x="120.6" y="198.7">＞30～100</text>
<text x="123.2" y="203.2">0.2</text>
<text x="129.1" y="198.7">＞100～300</text>
<text x="131.5" y="203.2">0.4</text>
<text x="138.4" y="198.7">＞300～1000</text>
<text x="141.3" y="203.2">0.6</text>
<text x="147.8" y="198.7">＞1000～3000</text>
<text x="150.4" y="203.2">0.8</text>
</g>
</svg>
